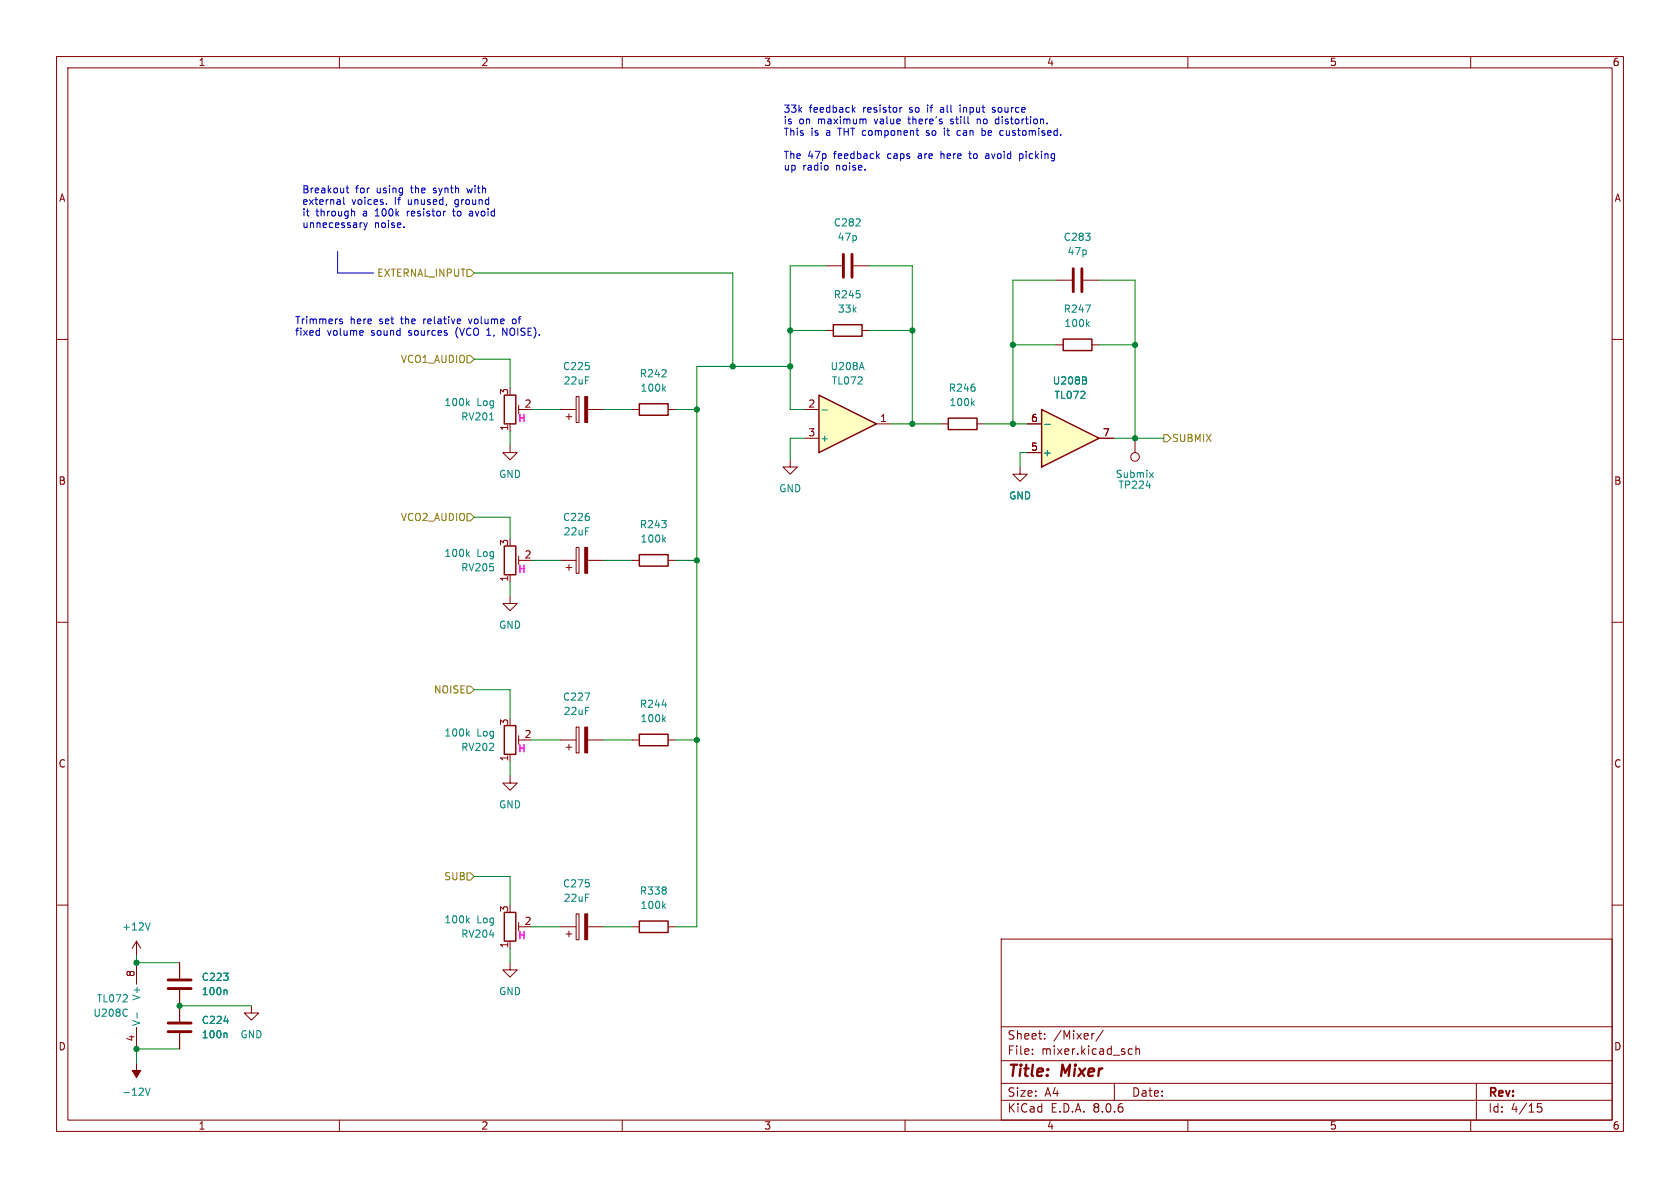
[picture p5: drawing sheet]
<svg xmlns="http://www.w3.org/2000/svg" width="297mm" height="210mm" viewBox="0 0 297 210" stroke-linecap="round" stroke-linejoin="round" font-family="sans-serif">
<g fill="none" stroke="#840000" stroke-width=".18">
<path d="M10 10h277v190h-277zM12 12h273v186h-273zM60 10v2M110 10v2M160 10v2M210 10v2M260 10v2M10 60h2M285 60h2M10 110h2M285 110h2M10 160h2"/>
<path d="M285 160h2M99.1 163.8h2.8M100.1 165.1h1M100.6 164.6v1M101.9 161.5h.5v4.6h-.5zM103.9 163.8h2.8M177 166h108v32h-108zM60 198v2M110 198v2M160 198v2M177 194.5h108M177 191.5h108"/>
<path d="M177 187.5h108M177 181.5h108M182.5 186.3v.1M182.5 185.5v.1M184.7 183.6v.1M184.7 182.8v.1M193.5 182.7l-.3 .1M195 182.1l-1.3 2M197 191.5v3M199.6 186.3h.6M199.6 185.5h.6M200.8 185.5l.2-.1 .4 .1 .1 .9"/>
<path d="M200.8 184.9v1.5M210 198v2M260 198v2M261 191.5v6.5M272.5 195.1h-.7l-.1 .7 .3-.1h.5l.1 .3-.1 .5-.2 .1-.6-.1"/>
</g>
<path d="M103.4 161.5h.5v4.6h-.5z" fill="#840000" stroke="#840000" stroke-width=".18"/>
<path d="M184.1 72.4l10.2 5.1-10.2 5.1z" fill="#ffffc2"/>
<path d="M188 59.9h5v2.1h-5zM167.6 73.9h5.1v2h-5.1zM184.1 72.4l10.2 5.1-10.2 5.1z" fill="none" stroke="#840000" stroke-width=".25"/>
<path d="M166.4 74.9h1.2M172.7 74.9h1.3M181.6 74.9h2.5M186.7 61h1.3M193 61h1.3M194.3 77.5h2.5M139.7 81.3v1.3h1.3l-1.3 1.2-1.3-1.2h1.3M181.6 80h2.5" fill="none" stroke="#840000" stroke-width=".18"/>
<path d="M191.9 53.9h.9l-.6 1.3M192.2 57.2l.4 .5M192.6 56.9l-.5 .5M171.9 71.2l.4 .5M172.3 70.9l-.5 .4M184.7 75h.9M191.8 67.2l.3 .3-.1 .3-.1 .1M191.9 66.7l.1 .2-.1 .3" fill="none" stroke="#008484" stroke-width=".18"/>
<path d="M144.8 69.9l10.1 5-10.1 5.1z" fill="#ffffc2"/>
<path d="M147.3 57.4h5.1v2h-5.1zM89.2 69.9h2v5h-2zM113 71.4h5.1v2h-5.1zM144.8 69.9l10.1 5-10.1 5.1zM89.2 96.5h2v5.1h-2zM113 98h5.1v2.1h-5.1zM89.2 128.3h2v5.1h-2zM113 129.8h5.1v2h-5.1zM89.2 161.3h2v5.1h-2zM113 162.8h5.1v2h-5.1z" fill="none" stroke="#840000" stroke-width=".25"/>
<g fill="none" stroke="#840000" stroke-width=".18">
<path d="M146 47h2.8M146 58.4h1.3M150.9 47h2.8M152.4 58.4h1.3M186.7 49.5h2.8M191.5 49.5h2.8M90.2 78.7v1.3h1.2l-1.2 1.3-1.3-1.3h1.3M90.2 74.9v1.3M91.7 72.4h1M91.7 71.6v1.6M99.1 72.4h2.8M100.1 73.7h1"/>
<path d="M100.6 73.2v1M101.9 70.1h.5v4.6h-.5zM103.9 72.4h2.8M111.8 72.4h1.2M118.1 72.4h1.3M142.2 72.4h2.6M142.2 77.5h2.6M154.9 74.9h2.6M181.6 74.9h2.5M194.3 77.5h2.5M200.7 77.5v2.5M91.7 98.3v1.5"/>
<path d="M91.7 99.1h1M99.1 99.1h2.8M100.6 99.8v1M101.9 96.8h.5v4.5h-.5zM103.9 99.1h2.8M111.8 99.1h1.2M118.1 99.1h1.3M180.3 82.6v1.2h1.3l-1.3 1.3-1.2-1.3h1.2M181.6 80h2.5M90.2 105.4v1.3h1.2l-1.2 1.3-1.3-1.3h1.3M90.2 101.6v1.3M100.1 100.3h1"/>
<path d="M90.2 137.2v1.2h1.2l-1.2 1.3-1.3-1.3h1.3M90.2 133.4v1.2M91.7 130v1.6M91.7 130.8h1M99.1 130.8h2.8M100.1 132.1h1M100.6 131.6v1M101.9 128.5h.5v4.6h-.5zM103.9 130.8h2.8M111.8 130.8h1.2M118.1 130.8h1.3M24.1 166.4v2.5"/>
<path d="M24.1 170.2v3.8M24.1 166.4l-.7 1.2M24.1 166.4l.8 1.2M31.7 170.2v2.8M31.7 175v5.6M44.4 177.8v1.3h1.3l-1.3 1.2-1.2-1.2h1.2M90.2 170.2v1.3h1.2l-1.2 1.2-1.3-1.2h1.3M90.2 166.4v1.2M91.7 163.1v1.5M91.7 163.8h1M111.8 163.8h1.2M118.1 163.8h1.3"/>
<path d="M24.1 181.6v3.8M31.7 182.6v2.8"/>
<circle cx="200.7" cy="80.8" r=".76"/>
</g>
<g fill="none" stroke="#008484" stroke-width=".18">
<path d="M82.6 71.2l.4 .5M83 70.9l-.5 .4M86.6 74.2h.7M117.3 68.7l.4 .5M117.7 68.3l-.5 .5M145.3 72.5h1M152.3 64.1l.5 1.2M184.7 75h.9M191.8 67.2l.3 .3-.1 .3-.1 .1M191.9 66.7l.1 .2-.1 .3M82.6 97.9l.4 .5M83 97.5l-.5 .5"/>
<path d="M117.3 95.3l.4 .5M117.7 95l-.5 .5M202.6 85.9h.8M203.2 83.6l.7 .8M203.9 83.6l-.7 .8M82.6 129.6l.4 .5M83 129.3l-.5 .5M103.4 122.5h.8l-.5 1.3M117.1 124.6h.7M117.3 127.1l.4 .5M117.7 126.7l-.5 .5M117.7 159.8l-.5 .4"/>
<path d="M22.4 178.4l.1 .1M22.5 179.5l-.1 .1M24.2 179v1M26.5 163.1l-.4 1.3M40 175l.1 .2v.6M82.6 162.7l.4 .4M83 162.3l-.5 .5M117.3 160.1l.4 .5M25.7 192.3l.4 1.3 .4-1.3M39.6 180.5h.8M40 182.6l.1 .2v.7"/>
</g>
<path d="M149.1 45v4M150.6 45v4M189.7 47.5v4.1M191.3 47.5v4.1M29.7 174.8h4.1M29.7 173.2h4.1M29.7 182.4h4.1M29.7 180.8h4.1" fill="none" stroke="#840000" stroke-width=".51"/>
<g fill="#840000" stroke="#840000" stroke-width=".18">
<path d="M103.4 96.8h.5v4.5h-.5z"/>
<path d="M103.4 70.1h.5v4.6h-.5z"/>
<path d="M103.4 128.5h.5v4.6h-.5z"/>
<path d="M24.1 188v1.2h.8l-.8 1.3-.7-1.3h.7z"/>
</g>
<path d="M82.5 47.6h.7l.6 .7-.6 .6h-.7zM82.5 62.9h.7l.6 .6-.6 .6h-.7zM205.7 76.8h.7l.6 .7-.6 .6h-.7zM82.5 90.8h.7l.6 .6-.6 .7h-.7zM82.5 121.3h.7l.6 .6-.6 .7h-.7zM82.5 154.3h.7l.6 .6-.6 .7h-.7z" fill="none" stroke="#848400" stroke-width=".18"/>
<g fill="none" stroke="#0000c2" stroke-width=".18">
<path d="M150.8 19.4l.4 .4M151.2 19l-.5 .5M159.5 19l-.4 .2M166.4 19l-.1 .1M166.4 19.4l-.2 .1 .2 .3M169.7 18.6v.1M169.7 19v.8M175.9 19.1l-.3-.1-.2 .2 .6 .4M176 19.7l-.2 .1h-.4M60.1 35.4l.1 .7M60.2 36.1h-.2M60.2 35.6l-.2 .1"/>
<path d="M60.8 34.9v1.1l.1 .1M61.2 33.2h.5M61.4 32.8v1.1l.3 .2M62.3 37.3l.4 .2v.7M63.9 39.4h.1M64.3 39.4l.3 .8M64.9 39.4l-.3 .8M68.3 36v.1M80 37.3h.5M80.2 36.9v1.2M82.5 33.2l.3 .9M83.4 37.3l-.4 .1"/>
<path d="M83.4 37.7h-.3l-.1 .2v.2l.4 .1M146.3 29.3v.6M152.7 21l.4 .2v.7M155.1 27.5l.4 .5M155.5 27.2l-.5 .5M161.9 23.1h.5M162.2 23.9h.2M163.7 23.9h.2M163.9 23.1l-.2 .2 .2 .2M166.3 26.8v1.2M166.5 27.2l-.2 .1M167 22.7v.1"/>
<path d="M167 23.1v.8M168 21.8l.2 .1M168.2 21l-.2 .2 .2 .3M169.2 23.7l.2 .2h.4M169.8 23.1h-.4l-.2 .2M171.2 27.2h.5M171.4 26.8v1l.3 .2M172.8 21v.9M173.1 21l-.3 .2M173.6 23.1h.4l.2 .2-.1 .6h-.5M174.3 27.2h.5M174.3 28h.5"/>
<path d="M174.8 27.5l-.5 .1M176.1 21.1h.5M176.1 21.8h.5M177.2 23.1h.2M177.4 23.9h-.2M180.3 27.2h.3l.3 .2-.2 .6h-.4M180.3 27.2v1.2M56.1 58.4l.4 .1M56.5 58v1.3M56.5 59.2l-.4 .1M59.7 44.5v3.8h6.3M60 56.6l.6 .4-.2 .2h-.4"/>
<path d="M60.5 56.4h-.3l-.2 .2M64 58.4l.2 .3-.6 .2M64.1 59.2l-.1 .1M64.6 40.2l-.3 .4M71.4 40.1v.1M82.8 56.4l.3 .8M86 59.3h.8M86.3 58.2l-.3 .2M88.9 59.3v-1.3l.7 1.3M91 56.4h-.3l-.1 .2v.5l.4 .1"/>
</g>
<g fill="none" stroke="#008400" stroke-width=".18">
<path d="M83.8 48.3h45.7v16.5M139.7 58.4h6.3M146 47h-6.3v25.4h2.5M153.7 47h7.6v27.9M153.7 58.4h7.6M186.7 49.5h-7.6v25.4M194.3 49.5h6.4v28M83.8 63.5h6.4v5.1M90.2 76.2v2.5M94 72.4h5.1M106.7 72.4h5.1M119.4 72.4h3.8"/>
<path d="M139.7 64.8h-16.5v99h-3.8M142.2 77.5h-2.5v3.8M157.5 74.9h8.9M174 74.9h7.6M179.1 61h7.6M194.3 61h6.4M196.8 77.5h8.9M83.8 91.4h6.4v3.9M94 99.1h5.1M106.7 99.1h5.1M119.4 99.1h3.8M181.6 80h-1.3v2.6"/>
<path d="M90.2 102.9v2.5M83.8 121.9h6.4v5.1M90.2 134.6v2.6M94 130.8h5.1M106.7 130.8h5.1M119.4 130.8h3.8M83.8 154.9h6.4v5.1M24.1 168.9v1.3h7.6M31.7 177.8h12.7M90.2 167.6v2.6M94 163.8h5.1M106.7 163.8h5.1"/>
<path d="M31.7 185.4h-7.6v2.6"/>
</g>
<g fill="#008400" stroke="#008400" stroke-width=".18">
<circle cx="129.5" cy="64.8" r=".46"/>
<circle cx="161.3" cy="74.9" r=".46"/>
<circle cx="123.2" cy="72.4" r=".46"/>
<circle cx="161.3" cy="58.4" r=".46"/>
<circle cx="123.2" cy="130.8" r=".46"/>
<circle cx="123.2" cy="99.1" r=".46"/>
<circle cx="24.1" cy="185.4" r=".46"/>
<circle cx="24.1" cy="170.2" r=".46"/>
<circle cx="31.7" cy="177.8" r=".46"/>
<circle cx="200.7" cy="61" r=".46"/>
<circle cx="179.1" cy="74.9" r=".46"/>
<circle cx="139.7" cy="58.4" r=".46"/>
<circle cx="139.7" cy="64.8" r=".46"/>
<circle cx="179.1" cy="61" r=".46"/>
<circle cx="200.7" cy="77.5" r=".46"/>
</g>
<g font-size="2.8" fill="#840000">
<text x="178" y="190.9">Title:</text>
<text x="187.7" y="190.9">Mixer</text>
</g>
<g font-size="2.1" fill="#840000">
<text x="178" y="184">Sheet:</text>
<text x="186.2" y="184">/Mixer/</text>
<text x="178" y="186.7">File:</text>
<text x="184.1" y="186.7">mixer.kicad_sch</text>
<text x="178" y="196.9">KiCad</text>
<text x="178" y="194.1">Size:</text>
<text x="184.7" y="194.1">A4</text>
<text x="185.7" y="196.9">E.D.A.</text>
<text x="193.3" y="196.9">8.0.6</text>
<text x="200" y="194.1">Date:</text>
<text x="263" y="194.3">Rev:</text>
<text x="263" y="196.9">Id:</text>
<text x="267.1" y="196.9">4/15</text>
</g>
<g font-size="1.8" fill="#840000">
<text x="35" y="11.9">1</text>
<text x="85" y="11.9">2</text>
<text x="135" y="11.9">3</text>
<text x="185" y="11.9">4</text>
<text x="235" y="11.9">5</text>
<text x="285" y="11.9">6</text>
<text x="10.3" y="35.9">A</text>
<text x="285.3" y="35.9">A</text>
<text x="89.9" y="69.9" transform="rotate(-90 89.9 69.9)">3</text>
<text x="89.9" y="76.3" transform="rotate(-90 89.9 76.3)">1</text>
<text x="92.6" y="72.1">2</text>
<text x="142.8" y="72.1">2</text>
<text x="142.8" y="77.2">3</text>
<text x="155.5" y="74.7">1</text>
<text x="182.2" y="74.7">6</text>
<text x="194.9" y="77.2">7</text>
<text x="182.2" y="79.8">5</text>
<text x="10.3" y="85.9">B</text>
<text x="285.3" y="85.9">B</text>
<text x="89.9" y="96.6" transform="rotate(-90 89.9 96.6)">3</text>
<text x="92.6" y="98.8">2</text>
<text x="89.9" y="102.9" transform="rotate(-90 89.9 102.9)">1</text>
<text x="89.9" y="128.3" transform="rotate(-90 89.9 128.3)">3</text>
<text x="92.6" y="130.6">2</text>
<text x="10.3" y="135.9">C</text>
<text x="89.9" y="134.7" transform="rotate(-90 89.9 134.7)">1</text>
<text x="285.3" y="135.9">C</text>
<text x="89.9" y="161.4" transform="rotate(-90 89.9 161.4)">3</text>
<text x="89.9" y="167.7" transform="rotate(-90 89.9 167.7)">1</text>
<text x="92.6" y="163.6">2</text>
<text x="23.9" y="172.8" transform="rotate(-90 23.9 172.8)">8</text>
<text x="10.3" y="185.9">D</text>
<text x="23.9" y="184.2" transform="rotate(-90 23.9 184.2)">4</text>
<text x="285.3" y="185.9">D</text>
<text x="35" y="199.9">1</text>
<text x="85" y="199.9">2</text>
<text x="135" y="199.9">3</text>
<text x="185" y="199.9">4</text>
<text x="235" y="199.9">5</text>
<text x="285" y="199.9">6</text>
</g>
<g font-size="1.8" fill="#0000c2">
<text x="138.4" y="20">33k</text>
<text x="138.4" y="22.1">is</text>
<text x="141.2" y="22.1">on</text>
<text x="143" y="20">feedback</text>
<text x="144.7" y="22.1">maximum</text>
<text x="152.7" y="20">resistor</text>
<text x="154.9" y="22.1">value</text>
<text x="161.1" y="20">so</text>
<text x="161.1" y="22.1">there's</text>
<text x="164.4" y="20">if</text>
<text x="166.9" y="20">all</text>
<text x="168.7" y="22.1">still</text>
<text x="170.6" y="20">input</text>
<text x="173.6" y="22.1">no</text>
<text x="176.5" y="20">source</text>
<text x="177" y="22.1">distortion.</text>
<text x="138.4" y="24.1">This</text>
<text x="138.4" y="28.2">The</text>
<text x="142.8" y="28.2">47p</text>
<text x="143.4" y="24.1">is</text>
<text x="146.2" y="24.1">a</text>
<text x="147.5" y="28.2">feedback</text>
<text x="148.5" y="24.1">THT component</text>
<text x="157.2" y="28.2">caps</text>
<text x="162.8" y="28.2">are</text>
<text x="164.4" y="24.1">so</text>
<text x="167" y="28.2">here</text>
<text x="167.8" y="24.1">it</text>
<text x="170.3" y="24.1">can</text>
<text x="172.2" y="28.2">to</text>
<text x="174.8" y="24.1">be</text>
<text x="175.3" y="28.2">avoid</text>
<text x="178.2" y="24.1">customised.</text>
<text x="181.5" y="28.2">picking</text>
<text x="53.3" y="34.3">Breakout</text>
<text x="62.9" y="34.3">for</text>
<text x="66.7" y="34.3">using</text>
<text x="72.9" y="34.3">the</text>
<text x="77.1" y="34.3">synth</text>
<text x="83.3" y="34.3">with</text>
<text x="138.4" y="30.2">up</text>
<text x="141.9" y="30.2">radio</text>
<text x="147.9" y="30.2">noise.</text>
<text x="53.3" y="36.3">external</text>
<text x="53.3" y="38.3">it</text>
<text x="53.3" y="40.4">unnecessary</text>
<text x="55.8" y="38.3">through</text>
<text x="62.2" y="36.3">voices.</text>
<text x="64.3" y="38.3">a</text>
<text x="66.2" y="40.4">noise.</text>
<text x="66.6" y="38.3">100k</text>
<text x="69.9" y="36.3">If</text>
<text x="72.4" y="36.3">unused,</text>
<text x="72.4" y="38.3">resistor</text>
<text x="80.8" y="38.3">to</text>
<text x="80.9" y="36.3">ground</text>
<text x="83.8" y="38.3">avoid</text>
<text x="52.1" y="57.4">Trimmers</text>
<text x="52.1" y="59.4">fixed</text>
<text x="57.8" y="59.4">volume</text>
<text x="61.9" y="57.4">here</text>
<text x="65.7" y="59.4">sound</text>
<text x="67.2" y="57.4">set</text>
<text x="71.2" y="57.4">the</text>
<text x="72.5" y="59.4">sources</text>
<text x="75.3" y="57.4">relative</text>
<text x="81" y="59.4">(VCO</text>
<text x="83.6" y="57.4">volume</text>
<text x="86.7" y="59.4">1,</text>
<text x="89.7" y="59.4">NOISE).</text>
<text x="91.4" y="57.4">of</text>
</g>
<g font-size="1.8" fill="#008484">
<text x="147.3" y="40.2">C282</text>
<text x="148" y="42.8">47p</text>
<text x="187.9" y="42.8">C283</text>
<text x="188.6" y="45.3">47p</text>
<text x="147.3" y="52.9">R245</text>
<text x="148" y="55.5">33k</text>
<text x="187.9" y="55.5">R247</text>
<text x="188.1" y="58">100k</text>
<text x="99.4" y="65.6">C225</text>
<text x="146.7" y="65.6">U208A</text>
<text x="78.5" y="72">100k</text>
<text x="84.3" y="72">Log</text>
<text x="99.6" y="68.2">22uF</text>
<text x="113" y="66.9">R242</text>
<text x="113.1" y="69.4">100k</text>
<text x="146.9" y="68.2">TL072</text>
<text x="167.6" y="69.4">R246</text>
<text x="167.7" y="72">100k</text>
<text x="186" y="68.2">U208B</text>
<text x="186.3" y="70.7">TL072</text>
<text x="81.4" y="74.5">RV201</text>
<text x="144.9" y="78.3">+</text>
<text x="184.3" y="80.9">+</text>
<text x="88.1" y="84.7">GND</text>
<text x="137.7" y="87.2">GND</text>
<text x="178.3" y="88.5">GND</text>
<text x="197.1" y="84.7">Submix</text>
<text x="197.6" y="86.6">TP224</text>
<text x="99.4" y="92.3">C226</text>
<text x="99.6" y="94.8">22uF</text>
<text x="113" y="93.6">R243</text>
<text x="78.5" y="98.7">100k</text>
<text x="81.4" y="101.2">RV205</text>
<text x="84.3" y="98.7">Log</text>
<text x="113.1" y="96.1">100k</text>
<text x="88.1" y="111.4">GND</text>
<text x="99.4" y="124.1">C227</text>
<text x="113" y="125.3">R244</text>
<text x="78.5" y="130.4">100k</text>
<text x="84.3" y="130.4">Log</text>
<text x="99.6" y="126.6">22uF</text>
<text x="113.1" y="127.9">100k</text>
<text x="81.4" y="132.9">RV202</text>
<text x="88.1" y="143.1">GND</text>
<text x="99.4" y="157.1">C275</text>
<text x="99.6" y="159.6">22uF</text>
<text x="113" y="158.3">R338</text>
<text x="113.1" y="160.9">100k</text>
<text x="21.5" y="164.7">+12V</text>
<text x="78.5" y="163.4">100k</text>
<text x="81.4" y="166">RV204</text>
<text x="84.3" y="163.4">Log</text>
<text x="35.6" y="173.6">C223</text>
<text x="16.4" y="179.9">U208C</text>
<text x="17" y="177.4">TL072</text>
<text x="25" y="177" transform="rotate(-90 25 177)">V+</text>
<text x="35.6" y="176.1">100n</text>
<text x="88.1" y="176.1">GND</text>
<text x="25" y="181.5" transform="rotate(-90 25 181.5)">V-</text>
<text x="35.6" y="181.2">C224</text>
<text x="35.6" y="183.7">100n</text>
<text x="42.4" y="183.7">GND</text>
<text x="21.5" y="193.9">-12V</text>
</g>
<g font-size="1.8" fill="#848400">
<text x="66.6" y="49.1">EXTERNAL_INPUT</text>
<text x="70.8" y="64.4">VCO1_AUDIO</text>
<text x="207.1" y="78.3">SUBMIX</text>
<text x="70.8" y="92.3">VCO2_AUDIO</text>
<text x="76.6" y="122.8">NOISE</text>
<text x="78.4" y="155.8">SUB</text>
</g>
<g font-size="1.8" fill="#f0d">
<text x="91.4" y="74.7">H</text>
<text x="91.4" y="101.4">H</text>
<text x="91.4" y="133.1">H</text>
<text x="91.4" y="166.1">H</text>
</g>
</svg>
